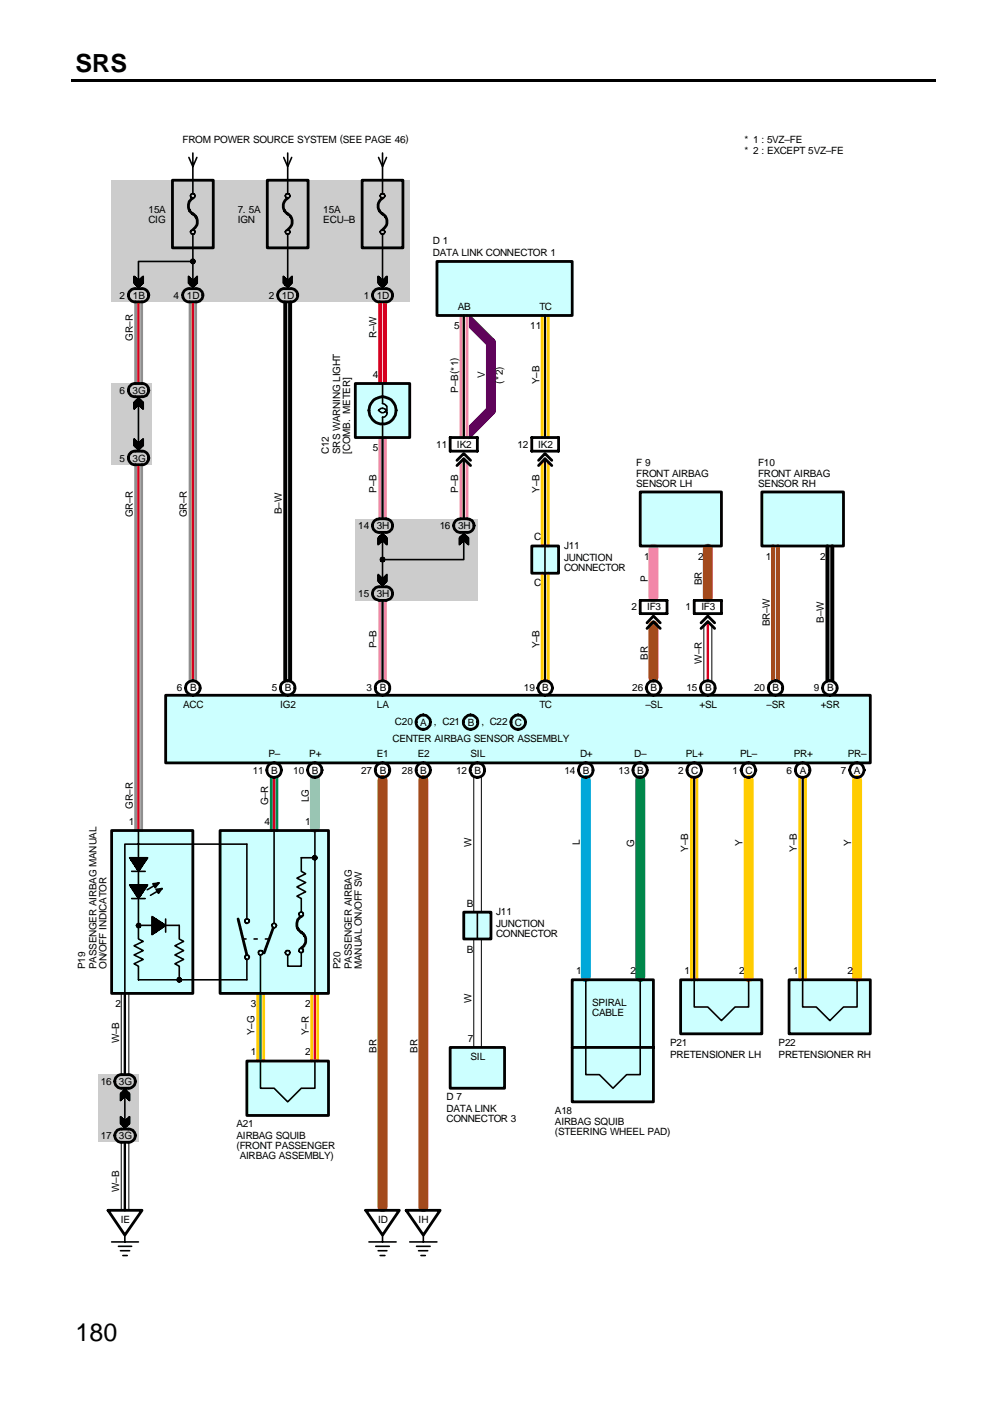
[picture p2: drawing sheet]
<svg xmlns="http://www.w3.org/2000/svg" width="210mm" height="297mm" viewBox="0 0 210 297" stroke-linecap="round" stroke-linejoin="round" font-family="sans-serif">
<path d="M15 16.7h183v.5h-183z" fill-rule="evenodd" fill="#000"/>
<path d="M15 22.1v240.9" fill="none" stroke="#fff" stroke-width=".42"/>
<path d="M98.8 67.4l5.1 5.1M103.9 86.8l-5.1 5.2" fill="none" stroke="#5c005c" stroke-width="2.1"/>
<g fill="none" stroke="#fff" stroke-width="2.1">
<path d="M29.3 62.7v19.6M40.8 62.7v82.5M60.9 62.7v82.5M80.9 62.7v19.6M98.1 65.6v28.2M103.9 73.8v11.8M115.3 65.6v28.2M29.3 97.1v79.9M80.9 91.3v19.7M98.1 94.2v16.8M115.3 94.2v22.6M138.3 114.2v14"/>
<path d="M149.8 114.2v14M164.1 114.2v31M175.6 114.2v31M80.9 125.8v19.4M115.3 120v25.2M138.3 128.6v16.6M149.8 128.6v16.6M58 163.2v13.8M66.6 163v14M80.9 163.2v94M89.6 163.2v94M101 163.2v31"/>
<path d="M124 163.2v45.4M135.5 163.2v45.4M146.9 163.2v45.4M158.4 163.2v45.4M169.8 163.2v45.4M181.4 163.2v45.4M101 197.5v25.4M26.4 208.9v19.7M55.1 208.9v16.8M66.6 208.9v16.8M26.4 240.5v16.7"/>
</g>
<g fill="#cff">
<path d="M92.5 55.3h28.6v11.4h-28.6z" fill-rule="evenodd"/>
<path d="M135.5 104.1h17.2v11.4h-17.2z" fill-rule="evenodd"/>
<path d="M161.2 104.1h17.3v11.4h-17.3z" fill-rule="evenodd"/>
<path d="M112.5 115.5h5.7v5.8h-5.7z" fill-rule="evenodd"/>
<path d="M75.2 81.1h11.5v11.5h-11.5z" fill-rule="evenodd"/>
<path d="M98.1 193h5.8v5.7h-5.8z" fill-rule="evenodd"/>
<path d="M167 207.3h17.1v11.4h-17.1z" fill-rule="evenodd"/>
<path d="M144 207.3h17.2v11.4h-17.2z" fill-rule="evenodd"/>
<path d="M121.1 207.3h17.2v25.8h-17.2z" fill-rule="evenodd"/>
<path d="M95.2 221.6h11.6v8.6h-11.6z" fill-rule="evenodd"/>
<path d="M52.2 224.5h17.3v11.5h-17.3z" fill-rule="evenodd"/>
<path d="M46.6 175.7h22.9v34.5h-22.9z" fill-rule="evenodd"/>
<path d="M23.6 175.7h17.2v34.5h-17.2z" fill-rule="evenodd"/>
<path d="M35.1 147.1h149v14.3h-149z" fill-rule="evenodd"/>
</g>
<g fill="#ccc">
<path d="M23.6 38.1h63.1v25.8h-63.1z" fill-rule="evenodd"/>
<path d="M75.2 109.8h25.8v17.2h-25.8z" fill-rule="evenodd"/>
<path d="M23.6 81.1h8.6v17.2h-8.6z" fill-rule="evenodd"/>
<path d="M20.7 227.4h8.6v14.3h-8.6z" fill-rule="evenodd"/>
</g>
<path d="M148.9 132.3v11.7M150.6 132.3v11.7M100.2 164.5v28.5M101.9 164.5v28.5M100.2 198.7v22.9M101.9 198.7v22.9M25.7 210.2v17.2M27.3 210.2v17.2M25.7 241.7v14.4M27.3 241.7v14.4" fill="none" stroke="#000" stroke-width=".21"/>
<path d="M98.1 66.7v25.9M115.3 66.7v25.9M80.9 92.6v17.2M98.1 97.1v12.7M115.3 97.1v18.4M80.9 127v17M115.3 121.3v22.7M146.9 164.5v42.8M169.8 164.5v42.8M26.4 210.2v17.2M26.4 241.7v14.4" fill="none" stroke="#000" stroke-width=".51"/>
<path d="M60.4 64v79.9M61.4 64v79.9M175.1 115.6v28.3M176.1 115.6v28.3" fill="none" stroke="#000" stroke-width=".85"/>
<path d="M163.6 115.6v28.3M164.6 115.6v28.3" fill="none" stroke="#a34a1c" stroke-width=".85"/>
<path d="M149.8 116.1v10.3M138.3 132.4v11M80.9 165v90.4M89.6 165v90.4" fill="none" stroke="#a34a1c" stroke-width="2.1"/>
<path d="M55.1 210.2v14.3" fill="none" stroke="#00874a" stroke-width=".51"/>
<path d="M57.4 164.5v11.2M58.6 164.5v11.2" fill="none" stroke="#00874a" stroke-width=".59"/>
<path d="M135.5 165v41.7" fill="none" stroke="#00874a" stroke-width="2.1"/>
<path d="M28.7 63.9v17.2M30 63.9v17.2M40.2 63.9v80.1M41.4 63.9v80.1M28.7 98.3v77.4M30 98.3v77.4" fill="none" stroke="#8f8f8f" stroke-width=".59"/>
<path d="M124 165v41.7" fill="none" stroke="#00a8d9" stroke-width="2.1"/>
<path d="M66.6 164.9v10.2" fill="none" stroke="#94c79c" stroke-width="2.1"/>
<path d="M97.5 66.7v25.9M98.8 66.7v25.9M80.3 92.6v17.2M81.5 92.6v17.2M97.5 97.7v12.1M98.8 97.7v12.1M80.3 127v17M81.5 127v17" fill="none" stroke="#f287a8" stroke-width=".59"/>
<path d="M138.3 116.1v10.3" fill="none" stroke="#f287a8" stroke-width="2.1"/>
<path d="M29.3 63.9v17.2M40.8 63.9v80.1M29.3 98.3v77.4M149.8 131.5v12.5M58 164.5v11.2M66.6 210.2v14.3" fill="none" stroke="#d6001f" stroke-width=".51"/>
<path d="M80.4 64v17M81.4 64v17" fill="none" stroke="#d6001f" stroke-width=".85"/>
<path d="M103.9 72.5v14.3" fill="none" stroke="#5c005c" stroke-width="2.1"/>
<g fill="none" stroke="#fc0" stroke-width=".59">
<path d="M114.7 66.7v25.9M116 66.7v25.9M114.7 97.7v17.8M116 97.7v17.8M114.7 121.3v22.7M116 121.3v22.7M146.3 164.5v42.8M147.5 164.5v42.8M169.2 164.5v42.8M170.4 164.5v42.8M54.5 210.2v14.3M55.8 210.2v14.3"/>
<path d="M66 210.2v14.3M67.2 210.2v14.3"/>
</g>
<path d="M158.4 165v41.7M181.4 165v41.7" fill="none" stroke="#fc0" stroke-width="2.1"/>
<g fill="none" stroke="#000" stroke-width=".34">
<path d="M40 33.3l.8 1.9 .9-1.9M40.8 32.4v8.5M60 33.3l.9 1.9 .8-1.9M60.9 32.4v8.5M80.1 33.3l.8 1.9 .9-1.9M80.9 32.4v8.5M29.3 59.4l-.9-1v1.5l.9 .9 1-.9v-1.5l-1 1.1-.9-1v1.4l.1 .1v-1.3l.1 1.4 .2 .1v-1.3l.1 .1 .1 1.4v-1.3v.1l.1 1.4v-1.3l.1 .1 .1 1.3v-1.2l.1-.2v1.3h.1l.1-1.5v1.4l.1-.1 .1-1.4v1.3l.1-.1 .1-1.4v1.3l.1-.1v-1.3l.1-.2v1.4M40.7 55.6v-.6h.2v.6M40.8 59.4l-.9-1v1.5l.9 .9 .9-.9v-1.5l-.9 1.1-.8-1v1.4v.1v-1.3l.2 1.5v-1.3l.1 .1 .1 1.4v-1.3l.1 .1v1.3l.1 .1v-1.3l.2 1.4 .1-1.4v1.3h.1l.1-1.5v1.4v-.1l.1-1.4v1.3l.2-.1 .1-1.4v1.3l.1-.1 .1-1.5v1.4M40.8 55.3h-11.5v5.8M40.8 49.6v11.5M60.9 59.4l-1-1v1.5l1 .9 .9-.9v-1.5l-.9 1.1-.9-1v1.4l.1 .1v-1.3l.2 1.5v-1.3l.1 .1 .1 1.4v-1.3l.1 .1 .1 1.4v-1.3l.1 .1 .1 1.3v-1.2l.1-.2v1.3v-1.4l.1-.1v1.4l.1-1.5h.2v1.3l.1-.1v-1.3l.1-.1v1.3l.1-1.6v1.4"/>
<path d="M60.9 49.6v11.5M80.9 59.4l-.9-1v1.5l.9 .9 1-.9v-1.5l-1 1.1-.8-1v1.4l.1 .1v-1.3l.1 1.4v.1v-1.3l.1 1.4 .2 .1v-1.3l.1 .1 .1 1.4v-1.3l.1 .1v1.3v-1.2l.1-.2v1.3l.2-1.5v1.4l.2-.1v-1.4v1.3l.1-.1 .1-1.4v1.3l.1-.1 .1-1.5v1.4M80.9 49.6v11.5M28.4 85.1v1.4l.1-1.5 .1-.1v1.3l.2-.1 .1-1.4v1.3h.1v-1.5v1.4l.1-.1 .1-1.4v1.3l.1-.2v-1.2l.1 1.3 .1 .1v-1.3l.1 1.4 .1 .1v-1.3l.1 1.4 .1 .1v-1.3l.2 1.5v-1.3l.1 .1v1.4l-.9-1-.9 1.1v-1.5l.9-.9 1 .9v1.5l-1-1M29.3 93.8l-.9-1v1.5l.9 .9 1-.9v-1.5l-1 1-.9-.8v1.3l.1 .1v-1.2l.1 1.3 .2 .1v-1.3l.1 .1 .1 1.4v-1.3v.1l.1 1.4v-1.3l.1 .1 .1 1.4v-1.3l.1-.1v1.3l.1-.1 .1-1.4v1.3l.1-.1 .1-1.5v1.4l.1-.1 .1-1.4v1.3l.1-.1v-1.3l.1-.1v1.3M29.3 83.9v11.5M80.9 81.1l.1 4.3a.98 .98 0 0 1 .8 .7 .98 .98 0 0 1-.3 1 .89 .89 0 0 1-1.4-.3 .97 .97 0 0 1 1.5-.1 .97 .97 0 0 1-.3 1.6h-.4v4.3M80.1 113.7v1.4l.1-1.4 .1-.1v1.3v-1.4l.1-.1v1.4l.2-.1 .1-1.5v1.4l.1-.2 .1-1.4v1.3v-.1v-1.3l.1 1.4 .1 .1v-1.3l.1 1.4 .2 .1v-1.3v.1l.1 1.4v-1.3l.1 .1 .1 1.4v-1.3h.1v1.4l-.9-.9-.9 1.1v-1.5l.9-.9 1 .9v1.5l-1-1M80.9 118.7l-.3-.2a.35 .35 0 0 1 .3-.5 .35 .35 0 0 1 .4 .5l-.3 .2M80.9 118.7v-.6h.1v.6M80.9 118.7h.1M80.9 112.6v11.5"/>
<path d="M97.3 113.7v1.4l.1-1.4 .1-.1v1.3v-1.4l.2-.1v1.4l.1-1.5 .1-.1v1.4l.1-1.6v1.3l.1-.1v-1.3l.1 1.4 .2 .1v-1.3l.2 1.5v-1.3v.1l.1 1.4v-1.3l.1 .1 .1 1.4v-1.3h.1v1.4l-.9-.9-.9 1.1v-1.5l.9-.9 1 .9v1.5l-1-1M98.1 112.6v5.8h-17.2M115.3 115.5v5.8M80.9 122.5l-.9-1v1.5l.9 .9 1-.9v-1.5l-1 1-.8-.8v1.3l.1 .1v-1.3l.1 1.4v.1v-1.3l.1 1.4 .2 .1v-1.3l.2 1.4v-1.2l.1 .1v1.4v-1.4h.1v1.2l.1-1.4 .1-.1v1.4l.2-.1v-1.5v1.4l.1-.1 .1-1.4v1.3l.1-.1 .1-1.4v1.3M29.3 175.7v23l1 .5-1.9 .9 1.9 1-1.9 .9 1.9 1-1.9 .9 .9 .5v2.9h22.9v-4.3M58 175.7v19.7M66.6 175.7v34.5M27.4 181.5l3.8 .1h-3.7h3.6l-.1 .2h-3.3l3.2 .1-3.1 .1 3 .1h-2.9l2.7 .1-2.6 .1 2.6 .1-.1 .2h-2.3l2.2 .1h-2.1l2 .1-1.9 .1 1.7 .1-1.6 .1 .1 .1h1.5l-1.4 .1 1.2 .1-1.1 .1 1 .1-.8 .1 .6 .1h-.6l.1 .2h.4l-.3 .1 .2 .1-.1 .1 1.9-2.8h-3.8l1.9 2.8M27.4 187.2h3.8l-3.7 .1 3.6 .1-3.4 .1 3.2 .1-.1 .1h-3l3 .1-2.9 .1 2.7 .1-2.6 .1 2.6 .1h-2.4l2.2 .1-.1 .2h-2l2 .1-1.9 .1 1.7 .1h-1.6l1.6 .1-1.4 .1 .1 .2h1.1l-1.1 .1h1l-.8 .1 .6 .1-.6 .1 .5 .1-.3 .1 .2 .1-.1 .2 1.9-2.9h-3.8l1.9 2.9M27.9 184.3h2.8M27.9 190.1h2.8M29.1 195.5h.4l.1 .2-.1 .4-.5-.1z"/>
<path d="M29.2 196.1v-.6h.3v.6M29.3 195.8h8.6v2.9l1 .5-1.9 .9 1.9 1-1.9 .9 1.9 1-1.9 .9 .9 .5v2.9M32.9 187.2h-.1l.1 .1 .3-.2h-.5l.2 .4 .7-.7-1.3 .2 .6 .8 .7-1-2.4 1.4M33.6 188.3l-.2 .1 .1 .1 .4-.3-.5 .1 .1 .4 .8-.7-1.3 .2 .5 .8 .8-1-2.5 1.4M35.1 195.8l-2.9 1.9v-3.8l2.9 1.9-.3 .1-.1-.3-.1 .4v-.5h-.1l-.1 .7-.1-.8-.1 .9-.1-1-.1 1.2v-1.4l-.1 1.4v-1.5h-.2l-.1 1.7-.1-1.9-.1 2v-2l-.1 2.2-.1-2.4-.1 2.5v-2.6h-.2v2.7l-.1-2.9-.1 3.1-.1-3.1-.1 3.2-.1-3.4v3.5h-.1v-3.6l-.1 3.7M35.1 194.4v2.8M52.2 194.4v-15.8h-25.8v31.6M66.5 181.8v-.6h.2v.6M66.6 181.5h-2.8v2.8l.9 .6-1.9 .9 1.9 .9-1.9 .9 1.9 1.1-1.9 .9 1 .5v2.9M101 193v5.7M37.8 207.6l-.2-.2a.35 .35 0 0 1 .3-.5 .35 .35 0 0 1 .4 .5l-.3 .2M37.8 207.6v-.6h.2v.6"/>
<path d="M37.8 207.6h.2M55.1 202v8.2M63.8 201.5v2.9h-2.9v-2.4M124 207.3v20.1h2.8l2.9 2.8 2.9-2.8h2.9v-20.1M146.9 207.3v5.7h2.9l2.9 2.9 2.8-2.9h2.9v-5.7M169.8 207.3v5.7h2.9l2.9 2.9 2.9-2.9h2.9v-5.7M25.6 231.3v1.4l.1-1.4 .1-.1v1.3l.1-1.4 .1-.1v1.4l.1-1.5 .1-.2v1.4v-1.4l.1-.1v1.3l.1-1.4 .2 .1v1.2l.1 .2v-1.3l.1 1.4v.1v-1.3l.1 1.4 .1 .1v-1.3l.1 1.3 .2 .1v-1.2v1.4l-.9-.9M26.4 230.4l1 1v1.5l-1-1.1-.9 1.1v-1.5zM26.4 237.2l-.9-1v1.5l.9 .9 1-.9v-1.5l-1 1.1-.8-1v1.4l.1 .1v-1.3l.1 .1 .1 1.4v-1.3l.1 .1 .1 1.4v-1.3l.1 .1v1.4v-1.3l.1 .1 .1 1.3v-1.2l.2-.2v1.3l.1-1.4 .1-.1v1.4v-1.5h.1v1.3l.2-1.5v1.3l.2-.1v-1.5v1.4M26.4 230.2v8.7M55.1 224.5v5.7h2.9l2.9 2.9 2.9-2.9h2.8v-5.7M23.6 262.7h5.7"/>
<path d="M25.1 263.7h2.8M25.5 264.6h1.9M26 265.6h.9M26.4 261.3v1.4M78.1 262.7h5.7M79.5 263.7h2.9M80 264.6h1.9M80.4 265.6h1M80.9 261.3v1.4M86.7 262.7h5.8M88.1 263.7h2.9M88.6 264.6h1.9"/>
<path d="M89.1 265.6h.9M89.6 261.3v1.4"/>
<circle cx="40.8" cy="49.1" r=".49"/>
<circle cx="40.8" cy="55.3" r=".42"/>
<circle cx="40.8" cy="55.3" r=".33"/>
<circle cx="40.8" cy="41.4" r=".49"/>
<circle cx="60.9" cy="49.1" r=".47"/>
<circle cx="60.9" cy="41.4" r=".49"/>
<circle cx="80.9" cy="41.4" r=".5"/>
<circle cx="80.9" cy="49.1" r=".47"/>
<circle cx="80.9" cy="118.4" r=".43"/>
<circle cx="29.3" cy="195.9" r=".43"/>
<circle cx="52.3" cy="194.9" r=".44"/>
<circle cx="58" cy="195.8" r=".47"/>
<circle cx="63.8" cy="193.4" r=".46"/>
<circle cx="66.6" cy="181.4" r=".43"/>
<circle cx="66.6" cy="181.5" r=".34"/>
<circle cx="37.9" cy="207.3" r=".43"/>
<circle cx="52.3" cy="202.5" r=".49"/>
<circle cx="55.2" cy="201.6" r=".47"/>
<circle cx="60.9" cy="201.6" r=".49"/>
<circle cx="63.7" cy="201" r=".49"/>
</g>
<g fill="none" stroke="#000" stroke-width=".59">
<path d="M36.5 38.1h8.6v14.3h-8.6zM56.6 38.1h8.6v14.3h-8.6zM76.6 38.1h8.7v14.3h-8.7zM40.8 41.9a1.95 1.95 0 0 0-.9 1.9 1.95 1.95 0 0 0 1.2 1.6 1.98 1.98 0 0 1-.3 3.2M60.9 41.9a1.95 1.95 0 0 0-1 1.9 1.95 1.95 0 0 0 1.2 1.6 1.98 1.98 0 0 1-.2 3.2M80.9 41.9a1.95 1.95 0 0 0-.9 1.9 1.95 1.95 0 0 0 1.2 1.6 1.98 1.98 0 0 1-.3 3.2M92.5 55.3h28.6v11.4h-28.6zM27.3 61.8a1.51 1.51 0 0 1 1.3-.7h1.5a1.4 1.4 0 0 1 1.4 1.4 1.4 1.4 0 0 1-1.4 1.4h-1.5a1.4 1.4 0 0 1-1.3-2.1zM38.9 61.6l.9-.5h1.7a1.4 1.4 0 0 1 1.5 1.4 1.4 1.4 0 0 1-1.5 1.4h-1.5a1.42 1.42 0 0 1-1.2-.8 1.42 1.42 0 0 1 .1-1.5zM58.9 61.8a1.53 1.53 0 0 1 1.2-.7h1.5a1.4 1.4 0 0 1 1.4 1.4 1.4 1.4 0 0 1-1.4 1.4h-1.5a1.4 1.4 0 0 1-1.2-2.1zM79 61.8a1.51 1.51 0 0 1 1.3-.7h1.4a1.4 1.4 0 0 1 1.4 1.4 1.4 1.4 0 0 1-1.4 1.4h-1.4a1.4 1.4 0 0 1-1.3-2.1zM27.3 81.8a2.74 2.74 0 0 1 3-.7 1.41 1.41 0 0 1 1.2 1.6 1.41 1.41 0 0 1-1.4 1.2h-1.5a1.44 1.44 0 0 1-1.3-2.1z"/>
<path d="M27.3 96.1a1.34 1.34 0 0 1 1.3-.7h1.5a1.44 1.44 0 0 1 1.4 1.5 1.44 1.44 0 0 1-1.4 1.4 2.52 2.52 0 0 1-2.6-.5l-.3-.7zM75.2 81.1h11.5v11.5h-11.5zM95.2 92.6h5.8v2.8h-5.8zM96.7 98.5l1.4-1.4 1.5 1.4M96.7 97.4l1.4-1.4 1.5 1.4M112.5 92.6h5.7v2.8h-5.7zM114 98.5l1.3-1.4 1.5 1.4M114 97.4l1.3-1.4 1.5 1.4M79.2 110.3l.6-.5h1.9a1.44 1.44 0 0 1 1.4 1.4 1.44 1.44 0 0 1-1.4 1.4h-1.4a1.43 1.43 0 0 1-1.4-.8 1.43 1.43 0 0 1 .3-1.5zM96.4 110.3l.5-.5h2a1.44 1.44 0 0 1 1.4 1.4 1.44 1.44 0 0 1-1.4 1.4h-1.4a1.43 1.43 0 0 1-1.4-.8 1.43 1.43 0 0 1 .3-1.5zM112.5 115.5h5.7v5.8h-5.7zM135.5 104.1h17.2v11.4h-17.2z"/>
<path d="M161.2 104.1h17.3v11.4h-17.3zM79 124.8a2.74 2.74 0 0 1 3-.7 1.46 1.46 0 0 1 1.1 1.6 1.46 1.46 0 0 1-1.4 1.3 2.57 2.57 0 0 1-2.5-.5l-.4-.7zM135.5 127h5.6v2.8h-5.6zM136.9 133l1.4-1.5 1.4 1.5M136.9 131.8l1.4-1.5 1.4 1.5M146.9 127h5.8v2.8h-5.8zM148.3 133l1.5-1.5 1.4 1.5M148.3 131.8l1.5-1.5 1.4 1.5M35.1 147.1h149v14.3h-149zM23.6 175.7h17.2v34.5h-17.2zM46.6 175.7h22.9v34.5h-22.9zM50.4 194.4l1.8 7.6"/>
<path d="M57.8 196.3l-1.9 5.3M63.8 193.9a1.98 1.98 0 0 0-1 1.9 1.98 1.98 0 0 0 1.3 1.7 1.97 1.97 0 0 1-.3 3.1M98.1 193h5.8v5.7h-5.8zM121.1 207.3h17.2v25.8h-17.2zM144 207.3h17.2v11.4h-17.2zM167 207.3h17.1v11.4h-17.1zM24.5 228a2.74 2.74 0 0 1 2.9-.6 1.45 1.45 0 0 1 1.2 1.5 1.45 1.45 0 0 1-1.4 1.3 2.52 2.52 0 0 1-2.7-.6 1.8 1.8 0 0 1 0-1.6zM24.8 239.1a3.4 3.4 0 0 1 2.4-.2 1.4 1.4 0 0 1 1.4 1.4 1.4 1.4 0 0 1-1.4 1.4 2.52 2.52 0 0 1-2.7-.7l-.2-1zM52.2 224.5h17.3v11.5h-17.3zM95.2 221.6h11.6v8.6h-11.6zM121.1 221.6h17.2M22.9 256.1h7.2l-3.7 5.2z"/>
<path d="M77.4 256.1h7.1l-3.6 5.2zM85.9 256.1h7.2l-3.5 5.2z"/>
<circle cx="81" cy="86.8" r="2.87"/>
<circle cx="40.8" cy="145.5" r="1.51"/>
<circle cx="60.9" cy="145.6" r="1.54"/>
<circle cx="80.9" cy="145.6" r="1.54"/>
<circle cx="89.6" cy="152.8" r="1.55"/>
<circle cx="99.6" cy="152.8" r="1.53"/>
<circle cx="109.6" cy="152.8" r="1.52"/>
<circle cx="115.4" cy="145.6" r="1.55"/>
<circle cx="138.3" cy="145.6" r="1.55"/>
<circle cx="149.8" cy="145.5" r="1.52"/>
<circle cx="164.1" cy="145.5" r="1.49"/>
<circle cx="175.6" cy="145.6" r="1.55"/>
<circle cx="58" cy="162.9" r="1.55"/>
<circle cx="66.6" cy="162.9" r="1.55"/>
<circle cx="80.9" cy="162.9" r="1.55"/>
<circle cx="89.6" cy="162.9" r="1.55"/>
<circle cx="101" cy="162.9" r="1.55"/>
<circle cx="123.9" cy="162.9" r="1.55"/>
<circle cx="135.4" cy="162.9" r="1.55"/>
<circle cx="146.9" cy="162.9" r="1.55"/>
<circle cx="158.4" cy="162.9" r="1.57"/>
<circle cx="169.8" cy="162.9" r="1.54"/>
<circle cx="181.3" cy="162.9" r="1.57"/>
</g>
<path d="M51.4 198.7h5.6" fill="none" stroke="#000" stroke-width=".34" stroke-dasharray=".7 1.7"/>
<g font-size="5.3">
<text x="16" y="15.2">SRS</text>
<text x="16" y="283.7">180</text>
</g>
<g font-size="2.1">
<text x="38.6" y="30.3">FROM POWER SOURCE SYSTEM (SEE PAGE 46)</text>
<text x="157.6" y="32.6">* 2 : EXCEPT 5VZ–FE</text>
<text x="157.6" y="30.3">* 1 : 5VZ–FE</text>
<text x="31.4" y="45.1">15A</text>
<text x="31.4" y="47.2">CIG</text>
<text x="50.3" y="45.1">7. 5A</text>
<text x="50.3" y="47.2">IGN</text>
<text x="68.4" y="45.1">15A</text>
<text x="68.4" y="47.2">ECU–B</text>
<text x="91.6" y="51.7">D 1</text>
<text x="91.6" y="54.1">DATA LINK CONNECTOR 1</text>
<text x="25.3" y="63.2">2</text>
<text x="28.1" y="63.2">1B</text>
<text x="36.7" y="63.2">4</text>
<text x="39.5" y="63.2">1D</text>
<text x="56.9" y="63.2">2</text>
<text x="59.6" y="63.2">1D</text>
<text x="77" y="63.2">1</text>
<text x="79.8" y="63.2">1D</text>
<text x="96.9" y="65.6">AB</text>
<text x="114.1" y="65.6">TC</text>
<text x="79.7" y="71.6" transform="rotate(-90 79.7 71.6)">R–W</text>
<text x="96.1" y="69.6">5</text>
<text x="112.2" y="69.6">11</text>
<text x="28.1" y="72.2" transform="rotate(-90 28.1 72.2)">GR–R</text>
<text x="25.3" y="83.3">6</text>
<text x="28" y="83.3">3G</text>
<text x="78.9" y="80">4</text>
<text x="96.9" y="83.1" transform="rotate(-90 96.9 83.1)">P–B(*1)</text>
<text x="102.6" y="80" transform="rotate(-90 102.6 80)">V</text>
<text x="106.3" y="81.1" transform="rotate(-90 106.3 81.1)">(*2)</text>
<text x="114.1" y="81.3" transform="rotate(-90 114.1 81.3)">Y–B</text>
<text x="78.9" y="95.4">5</text>
<text x="92.3" y="94.8">11</text>
<text x="96.7" y="94.8">IK2</text>
<text x="109.5" y="94.8">12</text>
<text x="113.9" y="94.8">IK2</text>
<text x="25.3" y="97.6">5</text>
<text x="28" y="97.6">3G</text>
<text x="69.6" y="96" transform="rotate(-90 69.6 96)">C12</text>
<text x="72" y="96" transform="rotate(-90 72 96)">SRS WARNING LIGHT</text>
<text x="74.1" y="96" transform="rotate(-90 74.1 96)">[COMB. METER]</text>
<text x="134.6" y="101">FRONT AIRBAG</text>
<text x="134.6" y="98.5">F 9</text>
<text x="160.4" y="101">FRONT AIRBAG</text>
<text x="160.4" y="98.5">F10</text>
<text x="79.7" y="104.3" transform="rotate(-90 79.7 104.3)">P–B</text>
<text x="96.9" y="104.3" transform="rotate(-90 96.9 104.3)">P–B</text>
<text x="114.1" y="104.3" transform="rotate(-90 114.1 104.3)">Y–B</text>
<text x="134.6" y="103.1">SENSOR LH</text>
<text x="160.4" y="103.1">SENSOR RH</text>
<text x="28.1" y="109.4" transform="rotate(-90 28.1 109.4)">GR–R</text>
<text x="39.5" y="109.4" transform="rotate(-90 39.5 109.4)">GR–R</text>
<text x="59.6" y="108.8" transform="rotate(-90 59.6 108.8)">B–W</text>
<text x="75.8" y="112">14</text>
<text x="79.8" y="112">3H</text>
<text x="93" y="112">16</text>
<text x="96.9" y="112">3H</text>
<text x="113" y="114.3">C</text>
<text x="119.4" y="118.6">JUNCTION</text>
<text x="119.4" y="116.2">J11</text>
<text x="136.3" y="118.4">1</text>
<text x="147.7" y="118.4">2</text>
<text x="162.1" y="118.4">1</text>
<text x="173.6" y="118.4">2</text>
<text x="113" y="124.1">C</text>
<text x="119.4" y="120.8">CONNECTOR</text>
<text x="137.1" y="123" transform="rotate(-90 137.1 123)">P</text>
<text x="148.5" y="123.8" transform="rotate(-90 148.5 123.8)">BR</text>
<text x="75.8" y="126.3">15</text>
<text x="79.8" y="126.3">3H</text>
<text x="133.6" y="129.1">2</text>
<text x="136.9" y="129.1">IF3</text>
<text x="145" y="129.1">1</text>
<text x="148.4" y="129.1">IF3</text>
<text x="174.3" y="131.8" transform="rotate(-90 174.3 131.8)">B–W</text>
<text x="79.7" y="137.2" transform="rotate(-90 79.7 137.2)">P–B</text>
<text x="114.1" y="137.2" transform="rotate(-90 114.1 137.2)">Y–B</text>
<text x="162.9" y="132.5" transform="rotate(-90 162.9 132.5)">BR–W</text>
<text x="137.1" y="139.6" transform="rotate(-90 137.1 139.6)">BR</text>
<text x="148.5" y="140.4" transform="rotate(-90 148.5 140.4)">W–R</text>
<text x="37.4" y="146.2">6</text>
<text x="38.8" y="149.7">ACC</text>
<text x="40.2" y="146.2">B</text>
<text x="57.5" y="146.2">5</text>
<text x="59.3" y="149.7">IG2</text>
<text x="60.3" y="146.2">B</text>
<text x="77.6" y="146.2">3</text>
<text x="79.8" y="149.7">LA</text>
<text x="80.3" y="146.2">B</text>
<text x="110.8" y="146.2">19</text>
<text x="114.1" y="149.7">TC</text>
<text x="114.7" y="146.2">B</text>
<text x="133.8" y="146.2">26</text>
<text x="136.6" y="149.7">–SL</text>
<text x="137.7" y="146.2">B</text>
<text x="145.3" y="146.2">15</text>
<text x="148" y="149.7">+SL</text>
<text x="149.2" y="146.2">B</text>
<text x="159.6" y="146.2">20</text>
<text x="162.2" y="149.7">–SR</text>
<text x="163.5" y="146.2">B</text>
<text x="172.2" y="146.2">9</text>
<text x="173.7" y="149.7">+SR</text>
<text x="175" y="146.2">B</text>
<text x="83.6" y="153.4">C20</text>
<text x="88.9" y="153.5">A , C21</text>
<text x="99" y="153.5">B , C22</text>
<text x="109" y="153.5">C</text>
<text x="56.8" y="160.2">P–</text>
<text x="65.4" y="160.2">P+</text>
<text x="79.8" y="160.2">E1</text>
<text x="83.1" y="156.9">CENTER AIRBAG SENSOR ASSEMBLY</text>
<text x="88.4" y="160.2">E2</text>
<text x="99.6" y="160.2">SIL</text>
<text x="122.8" y="160.2">D+</text>
<text x="134.2" y="160.2">D–</text>
<text x="145.1" y="160.2">PL+</text>
<text x="156.6" y="160.2">PL–</text>
<text x="168" y="160.2">PR+</text>
<text x="179.4" y="160.2">PR–</text>
<text x="53.5" y="163.7">11</text>
<text x="57.4" y="163.7">B</text>
<text x="62.1" y="163.7">10</text>
<text x="66" y="163.7">B</text>
<text x="76.5" y="163.7">27</text>
<text x="80.3" y="163.7">B</text>
<text x="85" y="163.7">28</text>
<text x="88.9" y="163.7">B</text>
<text x="96.5" y="163.7">12</text>
<text x="100.4" y="163.7">B</text>
<text x="119.5" y="163.7">14</text>
<text x="123.4" y="163.7">B</text>
<text x="130.9" y="163.7">13</text>
<text x="134.8" y="163.7">B</text>
<text x="143.5" y="163.7">2</text>
<text x="146.2" y="163.7">C</text>
<text x="155" y="163.7">1</text>
<text x="157.7" y="163.7">C</text>
<text x="166.5" y="163.7">6</text>
<text x="169.2" y="163.7">A</text>
<text x="177.9" y="163.7">7</text>
<text x="180.7" y="163.7">A</text>
<text x="28.1" y="171.1" transform="rotate(-90 28.1 171.1)">GR–R</text>
<text x="56.7" y="170.4" transform="rotate(-90 56.7 170.4)">G–R</text>
<text x="65.4" y="169.6" transform="rotate(-90 65.4 169.6)">LG</text>
<text x="27.3" y="174.6">1</text>
<text x="56" y="174.6">4</text>
<text x="64.6" y="174.6">1</text>
<text x="99.7" y="179.3" transform="rotate(-90 99.7 179.3)">W</text>
<text x="122.7" y="178.8" transform="rotate(-90 122.7 178.8)">L</text>
<text x="134.2" y="179.1" transform="rotate(-90 134.2 179.1)">G</text>
<text x="157.1" y="179" transform="rotate(-90 157.1 179)">Y</text>
<text x="180.1" y="179" transform="rotate(-90 180.1 179)">Y</text>
<text x="145.6" y="180.2" transform="rotate(-90 145.6 180.2)">Y–B</text>
<text x="168.6" y="180.2" transform="rotate(-90 168.6 180.2)">Y–B</text>
<text x="98.8" y="191.8">B</text>
<text x="105" y="196.1">JUNCTION</text>
<text x="105" y="193.7">J11</text>
<text x="98.8" y="201.5">B</text>
<text x="105" y="198.2">CONNECTOR</text>
<text x="18" y="205" transform="rotate(-90 18 205)">P19</text>
<text x="20.4" y="205" transform="rotate(-90 20.4 205)">PASSENGER AIRBAG MANUAL</text>
<text x="22.5" y="205" transform="rotate(-90 22.5 205)">ON/OFF INDICATOR</text>
<text x="72.1" y="205" transform="rotate(-90 72.1 205)">P20</text>
<text x="74.4" y="205" transform="rotate(-90 74.4 205)">PASSENGER AIRBAG</text>
<text x="76.5" y="205" transform="rotate(-90 76.5 205)">MANUAL ON/OFF SW</text>
<text x="121.9" y="206.1">1</text>
<text x="133.4" y="206.1">2</text>
<text x="144.9" y="206.1">1</text>
<text x="156.4" y="206.1">2</text>
<text x="167.8" y="206.1">1</text>
<text x="179.3" y="206.1">2</text>
<text x="24.5" y="213">2</text>
<text x="53.1" y="213">3</text>
<text x="64.6" y="213">2</text>
<text x="99.7" y="212.3" transform="rotate(-90 99.7 212.3)">W</text>
<text x="125.3" y="212.8">SPIRAL</text>
<text x="125.3" y="214.9">CABLE</text>
<text x="25.2" y="220.7" transform="rotate(-90 25.2 220.7)">W–B</text>
<text x="53.8" y="219.1" transform="rotate(-90 53.8 219.1)">Y–G</text>
<text x="65.4" y="219" transform="rotate(-90 65.4 219)">Y–R</text>
<text x="99" y="220.4">7</text>
<text x="141.8" y="221.3">P21</text>
<text x="164.8" y="221.3">P22</text>
<text x="53.1" y="223.3">1</text>
<text x="64.6" y="223.3">2</text>
<text x="79.7" y="222.7" transform="rotate(-90 79.7 222.7)">BR</text>
<text x="88.3" y="222.7" transform="rotate(-90 88.3 222.7)">BR</text>
<text x="99.6" y="224.3">SIL</text>
<text x="141.8" y="223.8">PRETENSIONER LH</text>
<text x="164.8" y="223.8">PRETENSIONER RH</text>
<text x="21.3" y="229.6">16</text>
<text x="25.1" y="229.6">3G</text>
<text x="94.5" y="232.8">D 7</text>
<text x="50" y="238.5">A21</text>
<text x="94.5" y="235.2">DATA LINK</text>
<text x="94.5" y="237.3">CONNECTOR 3</text>
<text x="117.4" y="238.1">AIRBAG SQUIB</text>
<text x="117.4" y="235.7">A18</text>
<text x="21.3" y="241">17</text>
<text x="25.1" y="241">3G</text>
<text x="50" y="241">AIRBAG SQUIB</text>
<text x="50" y="243">(FRONT PASSENGER</text>
<text x="50.7" y="245.2">AIRBAG ASSEMBLY)</text>
<text x="117.4" y="240.1">(STEERING WHEEL PAD)</text>
<text x="25.2" y="252.3" transform="rotate(-90 25.2 252.3)">W–B</text>
<text x="25.6" y="258.7">IE</text>
<text x="80" y="258.7">ID</text>
<text x="88.6" y="258.7">IH</text>
</g>
</svg>
